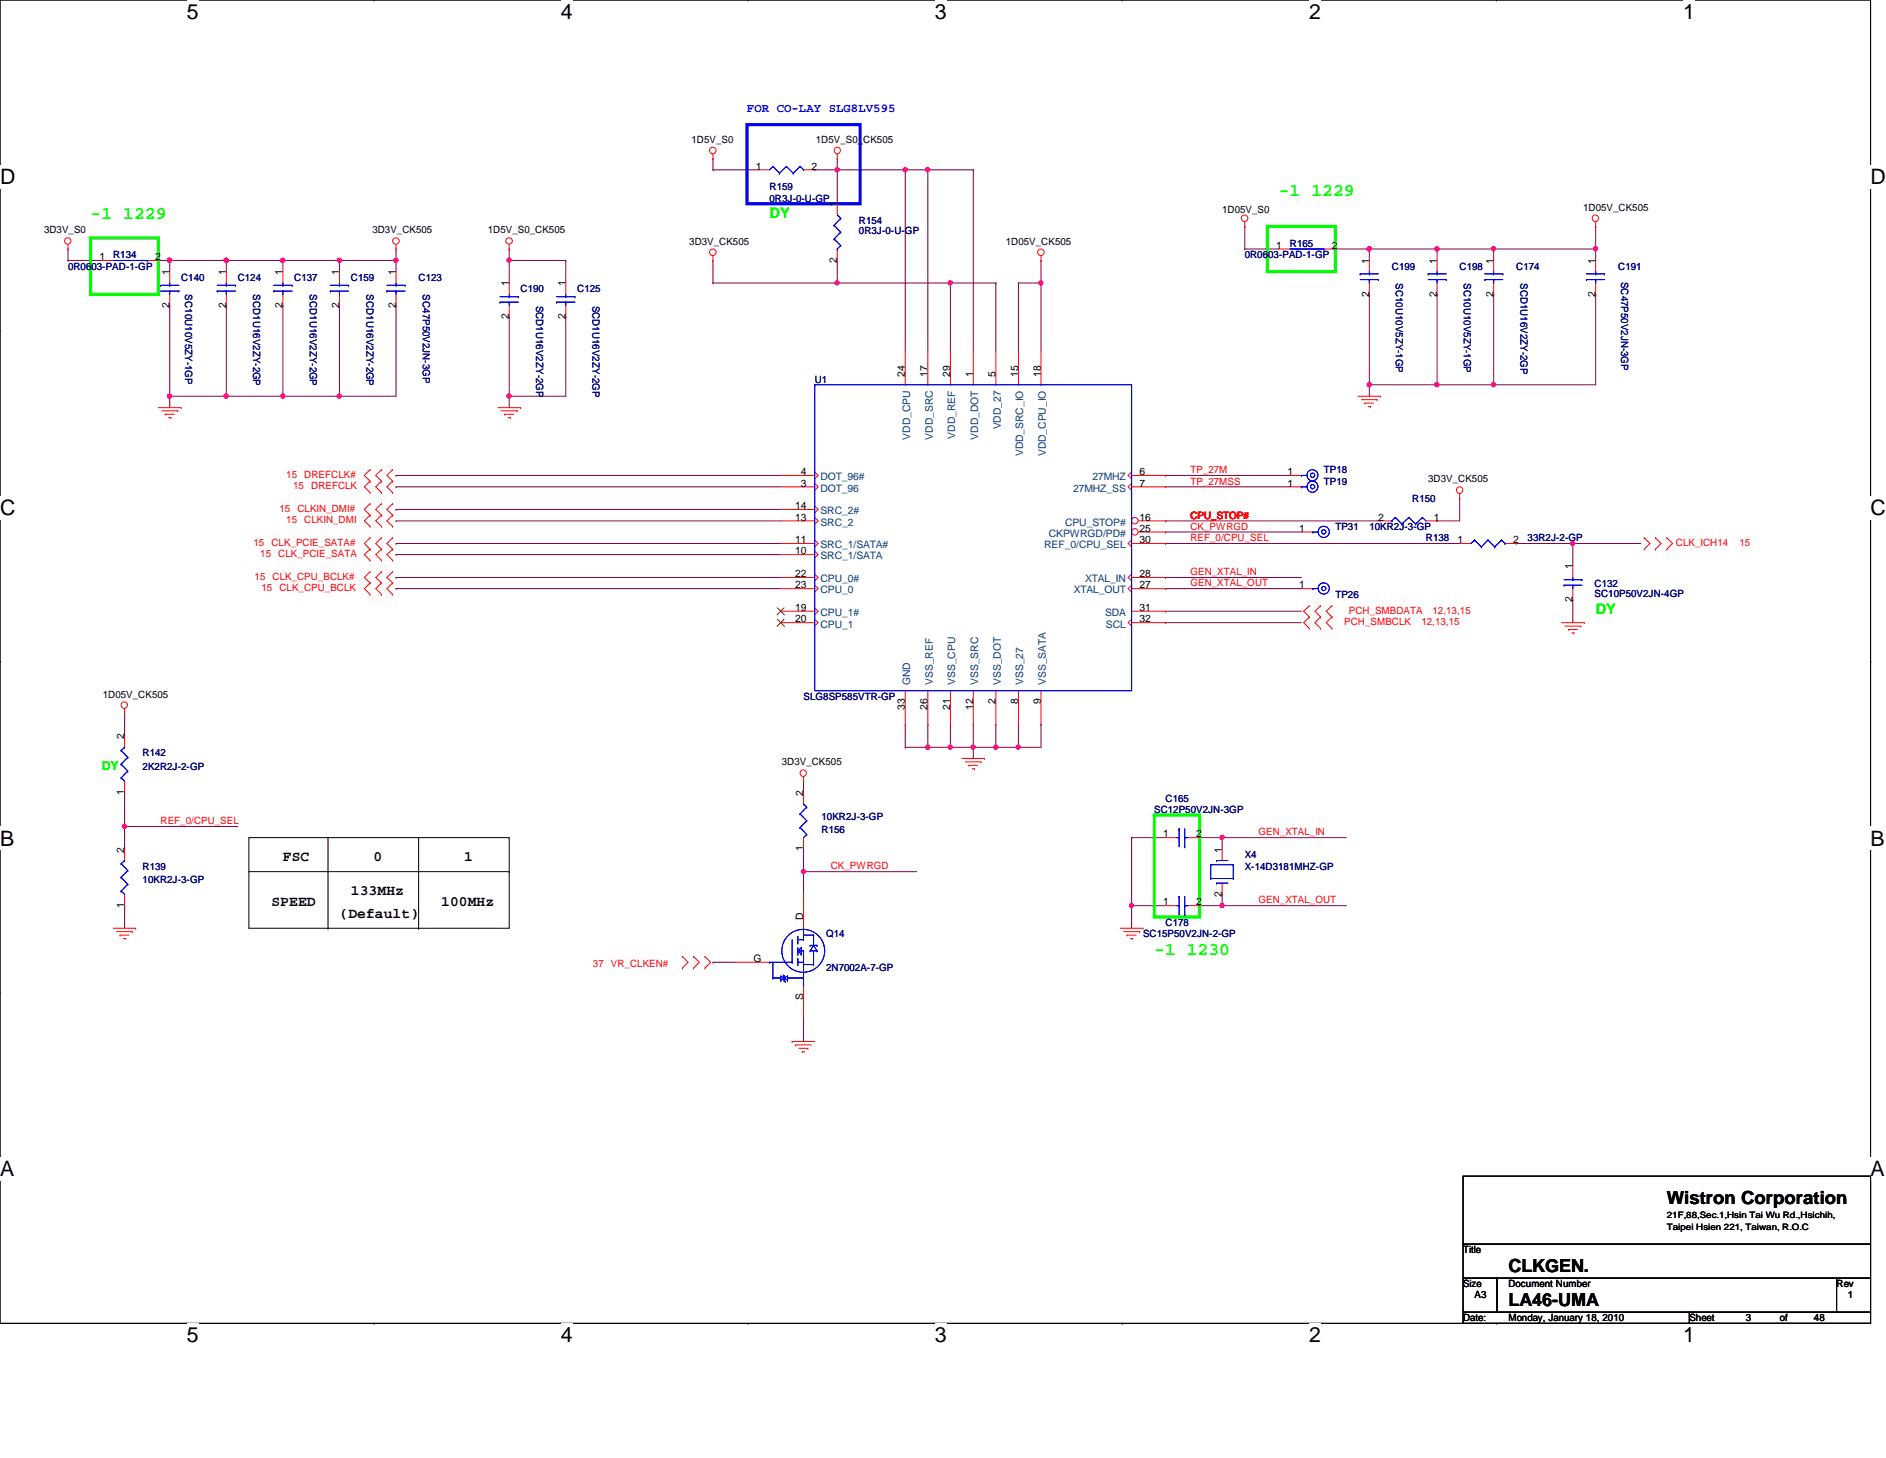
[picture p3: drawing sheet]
<svg xmlns="http://www.w3.org/2000/svg" width="279mm" height="216mm" viewBox="0 0 279 216" stroke-linecap="round" stroke-linejoin="round" font-family="sans-serif">
<path d="M0 0h277.1v196h-277.1z" fill="none" stroke="#000" stroke-width=".15"/>
<g fill="#fff">
<path d="M27.7 0h1.7v3.5h-1.7z"/>
<path d="M27.7 196h1.7v3.4h-1.7z"/>
</g>
<path d="M55.4 0h.1M55.4 196h.1" fill="none" stroke="#000" stroke-width=".15"/>
<g fill="#fff">
<path d="M83.1 0h1.7v3.5h-1.7z"/>
<path d="M83.1 196h1.7v3.4h-1.7z"/>
</g>
<path d="M110.8 0h.1M110.8 196h.1" fill="none" stroke="#000" stroke-width=".15"/>
<g fill="#fff">
<path d="M138.5 0h1.8v3.5h-1.8z"/>
<path d="M138.5 196h1.8v3.4h-1.8z"/>
</g>
<path d="M166.2 0h.1M166.2 196h.1" fill="none" stroke="#000" stroke-width=".15"/>
<g fill="#fff">
<path d="M193.9 0h1.8v3.5h-1.8z"/>
<path d="M193.9 196h1.8v3.4h-1.8z"/>
</g>
<path d="M221.7 0h.1M221.7 196h.1" fill="none" stroke="#000" stroke-width=".15"/>
<g fill="#fff">
<path d="M249.3 0h1.8v3.5h-1.8z"/>
<path d="M249.3 196h1.8v3.4h-1.8z"/>
<path d="M0 24.5h2.2v3.4h-2.2z"/>
<path d="M277.1 24.5h2.3v3.4h-2.3z"/>
<path d="M0 73.4h2.2v3.5h-2.2z"/>
<path d="M277.1 73.4h2.3v3.5h-2.3z"/>
</g>
<path d="M0 49h.1M277.1 49h.1" fill="none" stroke="#000" stroke-width=".15"/>
<g fill="#fff">
<path d="M0 122.4h2.1v3.5h-2.1z"/>
<path d="M277.1 122.4h2.1v3.5h-2.1z"/>
</g>
<path d="M0 98h.1M277.1 98h.1" fill="none" stroke="#000" stroke-width=".15"/>
<g fill="#fff">
<path d="M0 171.4h2.1v3.5h-2.1z"/>
<path d="M277.1 171.4h2.1v3.5h-2.1z"/>
</g>
<path d="M0 146.9h.1M277.1 146.9h.1" fill="none" stroke="#000" stroke-width=".15"/>
<path d="M58.7 38.6h.1M58.7 38.6v1.6M50.3 58.7h.1M58.7 45.3h.1M58.7 45.3v13.4h-8.4" fill="none" stroke="#800040" stroke-width=".15"/>
<circle cx="50.3" cy="58.6" r=".32" fill="#f0f"/>
<circle cx="50.3" cy="58.6" r=".32" fill="none" stroke="#f0f" stroke-width=".15"/>
<path d="M10.1 36.9h.1M10.1 36.9v1.7M33.5 38.6h.1M33.5 38.6v1.6M58.7 36.9h.1M58.7 36.9v1.7" fill="none" stroke="#800040" stroke-width=".15"/>
<circle cx="33.5" cy="38.5" r=".32" fill="#f0f"/>
<circle cx="33.5" cy="38.5" r=".32" fill="none" stroke="#f0f" stroke-width=".15"/>
<path d="M50.3 38.6h.1M50.3 38.6h8.4" fill="none" stroke="#800040" stroke-width=".15"/>
<circle cx="58.6" cy="38.5" r=".32" fill="#f0f"/>
<circle cx="58.6" cy="38.5" r=".32" fill="none" stroke="#f0f" stroke-width=".15"/>
<circle cx="50.3" cy="38.5" r=".32" fill="#f0f"/>
<circle cx="50.3" cy="38.5" r=".32" fill="none" stroke="#f0f" stroke-width=".15"/>
<path d="M25.1 38.6h.1M25.1 38.6v1.6M25.1 38.6h8.4M25.1 58.7h.1M25.1 58.7v1.7" fill="none" stroke="#800040" stroke-width=".15"/>
<circle cx="25.1" cy="38.5" r=".32" fill="#f0f"/>
<circle cx="25.1" cy="38.5" r=".32" fill="none" stroke="#f0f" stroke-width=".15"/>
<path d="M25.1 58.7h.1M25.1 58.7h8.4" fill="none" stroke="#800040" stroke-width=".15"/>
<circle cx="33.5" cy="58.6" r=".32" fill="#f0f"/>
<circle cx="33.5" cy="58.6" r=".32" fill="none" stroke="#f0f" stroke-width=".15"/>
<path d="M25.1 45.3h.1M25.1 45.3v13.4M33.5 45.3h.1M33.5 45.3v13.4" fill="none" stroke="#800040" stroke-width=".15"/>
<circle cx="25.1" cy="58.6" r=".32" fill="#f0f"/>
<circle cx="25.1" cy="58.6" r=".32" fill="none" stroke="#f0f" stroke-width=".15"/>
<path d="M10.1 38.6h.1M10.1 38.6h5M23.5 38.6h.1M23.5 38.6h1.6" fill="none" stroke="#800040" stroke-width=".15"/>
<circle cx="25.1" cy="38.5" r=".32" fill="#f0f"/>
<circle cx="25.1" cy="38.5" r=".32" fill="none" stroke="#f0f" stroke-width=".15"/>
<path d="M154.2 41.9h.1M154.2 41.9v10.1" fill="none" stroke="#800040" stroke-width=".15"/>
<circle cx="154.2" cy="41.9" r=".32" fill="#f0f"/>
<circle cx="154.2" cy="41.9" r=".32" fill="none" stroke="#f0f" stroke-width=".15"/>
<path d="M140.8 41.9h.1M140.8 41.9h6.7M140.8 41.9v10.1M150.9 41.9h.1M150.9 41.9h3.3M150.9 41.9v10.1" fill="none" stroke="#800040" stroke-width=".15"/>
<circle cx="140.8" cy="41.9" r=".32" fill="#f0f"/>
<circle cx="140.8" cy="41.9" r=".32" fill="none" stroke="#f0f" stroke-width=".15"/>
<path d="M147.5 41.9h.1M147.5 41.9v10.1M172.7 80.5h.1M172.7 80.5h43.5M233 88.9h.1M233 88.9v3.3M181.1 124h.1M181.1 124h18.4" fill="none" stroke="#800040" stroke-width=".15"/>
<circle cx="181" cy="124" r=".32" fill="#f0f"/>
<circle cx="181" cy="124" r=".32" fill="none" stroke="#f0f" stroke-width=".15"/>
<path d="M181.1 124h.1M181.1 134.1h.1M181.1 132.4h.1M181.1 124v1.7M181.1 132.4v1.7M181.1 134.1h18.4" fill="none" stroke="#800040" stroke-width=".15"/>
<circle cx="181" cy="134.1" r=".32" fill="#f0f"/>
<circle cx="181" cy="134.1" r=".32" fill="none" stroke="#f0f" stroke-width=".15"/>
<path d="M167.6 134.1h.1M167.6 134.1h5.1M167.6 134.1v3.4" fill="none" stroke="#800040" stroke-width=".15"/>
<circle cx="167.6" cy="134.1" r=".32" fill="#f0f"/>
<circle cx="167.6" cy="134.1" r=".32" fill="none" stroke="#f0f" stroke-width=".15"/>
<g fill="none" stroke="#800040" stroke-width=".15">
<path d="M184.4 36.9h.1M184.4 33.5h.1M184.4 36.9h5M184.4 33.5v3.4M197.8 36.9h.1M197.8 36.9h15.1M202.9 36.9h.1M212.9 36.9h.1M212.9 36.9v1.7M172.7 85.5h.1M172.7 85.5h20.1M167.6 124h.1"/>
<path d="M167.6 124h5.1M167.6 124v10.1M177.7 124h.1M177.7 134.1h.1M177.7 124h3.4M177.7 134.1h3.4"/>
</g>
<circle cx="202.8" cy="36.8" r=".32" fill="#f0f"/>
<circle cx="202.8" cy="36.8" r=".32" fill="none" stroke="#f0f" stroke-width=".15"/>
<path d="M212.9 57h.1M212.9 57h8.4" fill="none" stroke="#800040" stroke-width=".15"/>
<circle cx="221.3" cy="57" r=".32" fill="#f0f"/>
<circle cx="221.3" cy="57" r=".32" fill="none" stroke="#f0f" stroke-width=".15"/>
<circle cx="212.9" cy="57" r=".32" fill="#f0f"/>
<circle cx="212.9" cy="57" r=".32" fill="none" stroke="#f0f" stroke-width=".15"/>
<path d="M212.9 43.6h.1M212.9 43.6v13.4M221.3 43.6h.1M221.3 57h.1M221.3 43.6v13.4M221.3 57h15.1" fill="none" stroke="#800040" stroke-width=".15"/>
<circle cx="221.3" cy="57" r=".32" fill="#f0f"/>
<circle cx="221.3" cy="57" r=".32" fill="none" stroke="#f0f" stroke-width=".15"/>
<path d="M202.9 36.9h.1M202.9 36.9v1.7" fill="none" stroke="#800040" stroke-width=".15"/>
<circle cx="202.8" cy="36.8" r=".32" fill="#f0f"/>
<circle cx="202.8" cy="36.8" r=".32" fill="none" stroke="#f0f" stroke-width=".15"/>
<path d="M221.3 36.9h.1M221.3 36.9h15.1" fill="none" stroke="#800040" stroke-width=".15"/>
<circle cx="236.4" cy="36.8" r=".32" fill="#f0f"/>
<circle cx="236.4" cy="36.8" r=".32" fill="none" stroke="#f0f" stroke-width=".15"/>
<circle cx="221.3" cy="36.8" r=".32" fill="#f0f"/>
<circle cx="221.3" cy="36.8" r=".32" fill="none" stroke="#f0f" stroke-width=".15"/>
<path d="M221.3 36.9h.1M221.3 36.9v1.7M202.9 43.6h.1M202.9 43.6v13.4" fill="none" stroke="#800040" stroke-width=".15"/>
<circle cx="202.8" cy="57" r=".32" fill="#f0f"/>
<circle cx="202.8" cy="57" r=".32" fill="none" stroke="#f0f" stroke-width=".15"/>
<path d="M212.9 36.9h.1M212.9 36.9h8.4M236.4 36.9h.1M236.4 36.9v1.7M202.9 57h.1M202.9 57h10M202.9 57v1.7M236.4 43.6h.1M236.4 43.6v13.4" fill="none" stroke="#800040" stroke-width=".15"/>
<circle cx="212.9" cy="36.8" r=".32" fill="#f0f"/>
<circle cx="212.9" cy="36.8" r=".32" fill="none" stroke="#f0f" stroke-width=".15"/>
<path d="M41.9 38.6h.1M41.9 38.6h8.4M50.3 38.6h.1M50.3 38.6v1.6" fill="none" stroke="#800040" stroke-width=".15"/>
<circle cx="41.9" cy="38.5" r=".32" fill="#f0f"/>
<circle cx="41.9" cy="38.5" r=".32" fill="none" stroke="#f0f" stroke-width=".15"/>
<path d="M172.7 87.2h.1M172.7 87.2h20.1M18.5 122.4h.1M18.5 134.1h.1M18.5 122.4v3.3M18.5 134.1v3.4M18.5 122.4h16.7" fill="none" stroke="#800040" stroke-width=".15"/>
<circle cx="18.4" cy="122.4" r=".32" fill="#f0f"/>
<circle cx="18.4" cy="122.4" r=".32" fill="none" stroke="#f0f" stroke-width=".15"/>
<path d="M172.7 78.8h.1M172.7 78.8h20.1M150.9 110.7h.1M150.9 110.7h3.3" fill="none" stroke="#800040" stroke-width=".15"/>
<circle cx="150.9" cy="110.6" r=".32" fill="#f0f"/>
<circle cx="150.9" cy="110.6" r=".32" fill="none" stroke="#f0f" stroke-width=".15"/>
<path d="M134.1 107.3h.1M134.1 107.3v3.4M144.2 110.7h.1M144.2 110.7h3.3M154.2 107.3h.1M154.2 107.3v3.4" fill="none" stroke="#800040" stroke-width=".15"/>
<circle cx="147.5" cy="110.6" r=".32" fill="#f0f"/>
<circle cx="147.5" cy="110.6" r=".32" fill="none" stroke="#f0f" stroke-width=".15"/>
<circle cx="144.2" cy="110.6" r=".32" fill="#f0f"/>
<circle cx="144.2" cy="110.6" r=".32" fill="none" stroke="#f0f" stroke-width=".15"/>
<path d="M134.1 110.7h.1M137.5 107.3h.1M137.5 110.7h.1M137.5 107.3v3.4M140.8 107.3h.1M140.8 107.3v3.4h-6.7M147.5 107.3h.1M147.5 110.7h.1M147.5 110.7h3.4M147.5 107.3v3.4" fill="none" stroke="#800040" stroke-width=".15"/>
<circle cx="140.8" cy="110.6" r=".32" fill="#f0f"/>
<circle cx="140.8" cy="110.6" r=".32" fill="none" stroke="#f0f" stroke-width=".15"/>
<circle cx="137.4" cy="110.6" r=".32" fill="#f0f"/>
<circle cx="137.4" cy="110.6" r=".32" fill="none" stroke="#f0f" stroke-width=".15"/>
<path d="M41.9 58.7h.1M50.3 45.3h.1M50.3 45.3v13.4h-8.4M172.7 77.1h.1M172.7 77.1h31.8M140.8 110.7h.1M140.8 110.7h3.4M144.2 110.7h.1M144.2 107.3h.1M144.2 107.3v5M150.9 107.3h.1M150.9 107.3v3.4" fill="none" stroke="#800040" stroke-width=".15"/>
<circle cx="41.9" cy="58.6" r=".32" fill="#f0f"/>
<circle cx="41.9" cy="58.6" r=".32" fill="none" stroke="#f0f" stroke-width=".15"/>
<path d="M172.7 90.5h.1M172.7 90.5h20.1M233 80.5h.1M233 80.5v3.3" fill="none" stroke="#800040" stroke-width=".15"/>
<circle cx="233" cy="80.4" r=".32" fill="#f0f"/>
<circle cx="233" cy="80.4" r=".32" fill="none" stroke="#f0f" stroke-width=".15"/>
<g fill="none" stroke="#800040" stroke-width=".15">
<path d="M33.5 38.6h.1M33.5 38.6h8.4M41.9 38.6h.1M41.9 38.6v1.6M236.4 33.5h.1M236.4 33.5v3.4M212.9 77.1h.1M216.2 73.7h.1M216.2 73.7v3.4h-3.3M172.7 92.2h.1M172.7 92.2h20.1M224.6 80.5h.1"/>
<path d="M224.6 80.5h18.5M233 80.5h.1"/>
</g>
<circle cx="33.5" cy="38.5" r=".32" fill="#f0f"/>
<circle cx="33.5" cy="38.5" r=".32" fill="none" stroke="#f0f" stroke-width=".15"/>
<path d="M33.5 58.7h.1M41.9 45.3h.1M41.9 45.3v13.4h-8.4" fill="none" stroke="#800040" stroke-width=".15"/>
<circle cx="33.5" cy="58.6" r=".32" fill="#f0f"/>
<circle cx="33.5" cy="58.6" r=".32" fill="none" stroke="#f0f" stroke-width=".15"/>
<g fill="none" stroke="#800040" stroke-width=".15">
<path d="M58.7 75.4h.1M58.7 77.1h.1M58.7 72.1h.1M58.7 70.4h.1M58.7 75.4h57M58.7 77.1h57M58.7 72.1h57M58.7 70.4h57M172.7 72.1h.1M172.7 70.4h.1M172.7 72.1h18.4M172.7 70.4h18.4"/>
<path d="M58.7 82.1h.1M58.7 80.5h.1M58.7 87.2h.1M58.7 85.5h.1M58.7 82.1h57M58.7 80.5h57M58.7 87.2h57M58.7 85.5h57M18.5 105.6h.1M18.5 117.3h.1M18.5 105.6v3.4M18.5 117.3v5.1"/>
<path d="M119 115.7h.1M119 115.7v1.6M119 129.1h.1M119 129.1v3.3"/>
</g>
<circle cx="119" cy="129" r=".32" fill="#f0f"/>
<circle cx="119" cy="129" r=".32" fill="none" stroke="#f0f" stroke-width=".15"/>
<path d="M137.5 25.1h.1M137.5 25.1v26.9M144.2 25.1h.1M144.2 25.1v26.9M119 125.7h.1M119 129.1h.1M119 125.7v3.4M119 129.1h16.8M119 150.9h.1M119 150.9v3.3" fill="none" stroke="#800040" stroke-width=".15"/>
<circle cx="137.4" cy="25.1" r=".32" fill="#f0f"/>
<circle cx="137.4" cy="25.1" r=".32" fill="none" stroke="#f0f" stroke-width=".15"/>
<path d="M105.6 38.6h.1M105.6 38.6v3.3M124 41.9h.1M124 41.9h16.8" fill="none" stroke="#800040" stroke-width=".15"/>
<circle cx="124" cy="41.9" r=".32" fill="#f0f"/>
<circle cx="124" cy="41.9" r=".32" fill="none" stroke="#f0f" stroke-width=".15"/>
<path d="M105.6 23.5h.1M105.6 25.1h.1M105.6 23.5v1.6M105.6 25.1h6.7M124 38.6h.1M124 25.1h.1M124 38.6v3.3h-18.4M124 25.1h10.1M105.6 41.9h.1" fill="none" stroke="#800040" stroke-width=".15"/>
<circle cx="124" cy="25.1" r=".32" fill="#f0f"/>
<circle cx="124" cy="25.1" r=".32" fill="none" stroke="#f0f" stroke-width=".15"/>
<path d="M75.4 38.6h.1M75.4 38.6h8.4M124 25.1h.1M124 25.1v5.1M134.1 25.1h.1M134.1 25.1h10.1M137.5 25.1h.1" fill="none" stroke="#800040" stroke-width=".15"/>
<circle cx="75.4" cy="38.5" r=".32" fill="#f0f"/>
<circle cx="75.4" cy="38.5" r=".32" fill="none" stroke="#f0f" stroke-width=".15"/>
<path d="M83.8 38.6h.1M83.8 38.6v3.3M75.4 58.7h.1M75.4 58.7v1.7" fill="none" stroke="#800040" stroke-width=".15"/>
<circle cx="75.4" cy="58.6" r=".32" fill="#f0f"/>
<circle cx="75.4" cy="58.6" r=".32" fill="none" stroke="#f0f" stroke-width=".15"/>
<path d="M134.1 25.1h.1M134.1 25.1v26.9M75.4 58.7h.1M83.8 46.9h.1M83.8 46.9v11.8h-8.4" fill="none" stroke="#800040" stroke-width=".15"/>
<circle cx="134.1" cy="25.1" r=".32" fill="#f0f"/>
<circle cx="134.1" cy="25.1" r=".32" fill="none" stroke="#f0f" stroke-width=".15"/>
<path d="M75.4 36.9h.1M75.4 36.9v5M120.7 25.1h.1M124 23.5h.1M124 23.5v1.6h-3.3M154.2 38.6h.1M154.2 38.6v3.3M75.4 46.9h.1M75.4 41.9h.1M75.4 46.9v11.8M105.6 142.5h.1M105.6 142.5h3.4" fill="none" stroke="#800040" stroke-width=".15"/>
<g fill="none" stroke="#f00" stroke-width=".15">
<path d="M10.1 36.9h.1M10.1 36.2v.7M58.7 36.9h.1M58.7 36.2v.7M75.4 36.9h.1M75.4 36.2v.7M105.6 23.5h.1M105.6 38.6h.1M105.6 22.8v.7M105.6 37.9v.7M112.3 25.1h1.7M119 25.1h1.7"/>
<path d="M124 23.5h.1M124 22.8v.7M124 30.2v1.6M124 36.9v1.7M154.2 38.6h.1M154.2 37.9v.7M184.4 33.5h.1M184.4 32.9v.6M212.9 38.6v1.6M221.3 38.6v1.6M236.4 33.5h.1M236.4 32.9v.6"/>
<path d="M25.1 40.2v1.7M25.1 43.6v1.7M41.9 40.2v1.7M41.9 43.6v1.7M58.7 40.2v1.7M58.7 43.6v1.7M83.8 41.9v1.7M83.8 45.3v1.6M144.2 52v5M147.5 52v5M150.9 52v5M201.2 58.7h3.3"/>
<path d="M201.7 59.2h2.3M202.2 59.7h.1M202.2 59.7h1.3M204 59.2h.1M204.5 58.7h.1M212.9 41.9v1.7M221.3 41.9v1.7M23.5 60.4h3.3M24 60.8h2.3M24.5 61.3h.1M24.5 61.3h1.3M25 61.8h.3"/>
<path d="M25.3 61.8h.1M26.3 60.8h.1M26.8 60.4h.1M54.8 74.6h.1M54.8 76.3h.1M54.8 77.9h.1M54.8 79.6h.1M54.8 69.6h.1M54.8 71.2h.1M54.8 72.9h.1M54.8 76.3l-.8 .8 .8 .8M54.8 71.2l-.8 .9 .8 .8"/>
<path d="M54.8 74.6l-.8 .8 .8 .9M54.8 79.6l-.8 .9 .8 .8M54.8 69.6l-.8 .8 .8 .8M56.5 76.3h.1M56.5 74.6h.1M56.5 77.9h.1M56.5 79.6h.1M56.5 71.2h.1M56.5 69.6h.1M56.5 72.9h.1M56.5 74.6l-.8 .8 .8 .9M56.5 76.3l-.8 .8 .8 .8"/>
<path d="M56.5 79.6l-.8 .9 .8 .8M56.5 69.6l-.8 .8 .8 .8M56.5 71.2l-.8 .9 .8 .8M58.2 74.6h.1M58.2 76.3h.1M58.2 77.9h.1M58.2 79.6h.1M58.2 69.6h.1M58.2 71.2h.1M58.2 72.9h.1M58.2 74.6l-.9 .8 .9 .9M58.2 71.2l-.9 .9 .9 .8"/>
<path d="M58.2 76.3l-.9 .8 .9 .8M58.2 79.6l-.9 .9 .9 .8M58.2 69.6l-.9 .8 .9 .8M73.7 60.4h3.4M74.3 60.8h2.3M74.8 61.3h.1M74.8 61.3h1.3M75.3 61.8h.3M75.6 61.8h.1M76.6 60.8h.1M77.1 60.4h.1M115.7 70.4h5"/>
<path d="M115.7 77.1h5M115.7 72.1h5M115.7 75.4h5M120.7 71.6l.5 .5-.5 .5M120.7 69.9l.5 .5-.5 .5M120.7 80l.5 .5-.5 .5M120.7 76.6l.5 .5-.5 .5M120.7 74.9l.5 .5-.5 .5M167.6 70.4h5.1M167.6 72.1h5.1M167.6 69.9l-.5 .5 .5 .5M167.6 71.6l-.5 .5 .5 .5"/>
<path d="M191.1 70.4h1.7M192.8 78.8h1.7M202.7 60.2h.3M203 60.2h.1M204.5 77.1h1.7M211.2 77.1h1.7M216.2 73.7h.1M216.2 73.1v.6M243.6 79.6h.1M243.6 79.6l.8 .9-.8 .8M245.2 79.6h.1M245.2 79.6l.9 .9-.9 .8"/>
<path d="M246.9 79.6h.1M246.9 79.6l.9 .9-.9 .8M54.8 84.7h.1M54.8 86.3h.1M54.8 88h.1M54.8 83h.1M54.8 81.3h.1M54.8 86.3l-.8 .9 .8 .8M54.8 84.7l-.8 .8 .8 .8M54.8 81.3l-.8 .8 .8 .9M56.5 86.3h.1M56.5 84.7h.1"/>
<path d="M56.5 88h.1M56.5 81.3h.1M56.5 83h.1M56.5 84.7l-.8 .8 .8 .8M56.5 86.3l-.8 .9 .8 .8M56.5 81.3l-.8 .8 .8 .9M58.2 84.7h.1M58.2 86.3h.1M58.2 88h.1M58.2 83h.1M58.2 81.3h.1M58.2 84.7l-.9 .8 .9 .8"/>
<path d="M58.2 86.3l-.9 .9 .9 .8M58.2 81.3l-.9 .8 .9 .9M115.7 80.5h5M115.7 82.1h5M120.7 81.6l.5 .5-.5 .5M192.8 87.2h1.7M194 91.4h.1M194 93h.1M194 89.7h.1M194 91.4l-.9 .8 .9 .8M194 89.7l-.9 .8 .9 .9M195.6 93h.1"/>
<path d="M195.6 91.4h.1M195.6 89.7h.1M195.6 91.4l-.8 .8 .8 .8M195.6 89.7l-.8 .8 .8 .9M197.3 91.4h.1M197.3 93h.1M197.3 89.7h.1M197.3 91.4l-.8 .8 .8 .8M197.3 89.7l-.8 .8 .8 .9M216.2 80.5h1.7M223 80.5h1.6M231.4 92.2h3.3"/>
<path d="M231.9 92.7h2.3M232.4 93.2h.1M232.4 93.2h1.3M232.8 93.7h.4M233 83.8v1.7M233 87.2v1.7M233.2 93.7h.1M234.2 92.7h.1M234.7 92.2h.1M243.6 81.3h.1M245.2 81.3h.1M246.9 81.3h.1"/>
<path d="M18.5 105.6h.1M18.5 104.9v.7M18.5 109v1.7M18.5 115.7v1.6M119 115.7h.1M119 115v.7M119 117.3v1.7M142.5 112.3h3.3M143 112.8h2.3M143.5 113.3h.1M143.5 113.3h1.3M144 113.8h.4"/>
<path d="M144.2 102.3v5M144.4 113.8h.1M145.3 112.8h.1M145.8 112.3h.1M147.5 102.3v5M150.9 102.3v5M154.2 102.3v5M16.8 137.5h3.3M17.3 138h2.3M17.8 138.5h.1M17.8 138.5h1.3M18.3 139h.3"/>
<path d="M18.5 125.7v1.7M18.5 132.4v1.7M18.6 139h.1M19.6 138h.1M20.1 137.5h.1M119 124v1.7M165.9 137.5h3.4M166.5 138h2.3M167 138.5h.1M167 138.5h1.3M167.5 139h.3M167.8 139h.1"/>
<path d="M168.8 138h.1M169.3 137.5h.1M172.7 134.1h1.6M172.7 124h1.6M176 134.1h1.7M176 124h1.7M181.1 125.7v1.7M181.1 130.8v1.6M101.1 143.3h.1M101.1 141.6h.1M101.1 141.6l.8 .9-.8 .8M102.7 141.6h.1"/>
<path d="M102.7 143.3h.1M102.7 141.6l.9 .9-.9 .8M104.4 143.3h.1M104.4 141.6h.1M104.4 141.6l.9 .9-.9 .8M117.3 154.2h.1M117.3 154.2h3.4M117.9 154.7h.1M117.9 154.7h2.3M118.4 155.2h1.3M118.9 155.7h.1M118.9 155.7h.3"/>
<path d="M119.7 155.2h.1"/>
<circle cx="10" cy="35.7" r=".47"/>
<circle cx="58.7" cy="35.7" r=".48"/>
<circle cx="75.4" cy="35.7" r=".48"/>
<circle cx="105.6" cy="22.3" r=".49"/>
<circle cx="105.6" cy="37.4" r=".49"/>
<circle cx="124" cy="22.3" r=".48"/>
<circle cx="154.2" cy="37.4" r=".49"/>
<circle cx="184.4" cy="32.3" r=".49"/>
<circle cx="236.3" cy="32.3" r=".48"/>
<circle cx="216.2" cy="72.6" r=".48"/>
<circle cx="18.4" cy="104.4" r=".48"/>
<circle cx="119" cy="114.5" r=".48"/>
</g>
<g fill="none" stroke="#000" stroke-width=".15">
<path d="M36.9 124h38.5v13.5h-38.5zM36.9 129.1h38.5M48.6 137.5h.1M48.6 124v13.5M62 137.5h.1M62 124v13.5M75.4 129.1h.1M216.7 174.2h60.4v10h-60.4zM216.7 184.2h60.4v5.1h-60.4zM216.7 189.3h5.1v5h-5.1zM216.7 194.3h33.6v1.7h-33.6zM221.8 189.3h50.3v5h-50.3z"/>
<path d="M250.3 194.3h26.8v1.7h-26.8zM272.1 189.3h5v5h-5z"/>
</g>
<path d="M110.7 18.5h16.7v11.7h-16.7z" fill="none" stroke="#00f" stroke-width=".47"/>
<path d="M13.4 35.2h10.1v8.4h-10.1zM187.7 33.5h10.1v6.7h-10.1zM171 120.7h6.7v15.1h-6.7z" fill="none" stroke="#0f0" stroke-width=".47"/>
<g fill="none" stroke="#00f" stroke-width=".15">
<path d="M114.5 24.6h.1M114.5 24.6l-.5 .5M114.5 24.6l1 1.1M115.5 25.7h.1M116.5 24.6h.1M116.5 24.6l-1 1.1M116.5 24.6l1 1.1M117.5 25.7h.1M118.5 24.6h.1M118.5 24.6l-1 1.1M118.5 24.6l.5 .5M119 25.1h.1"/>
<path d="M123.6 33.4h.1M123.6 35.4h.1M123.6 33.4l.9 1M123.6 35.4l.9 1M124 36.9h.1M124 31.8l.5 .5M124.5 32.3h.1M124.5 34.4h.1M124.5 36.4h.1M124.5 32.3l-.9 1.1M124.5 34.4l-.9 1M124.5 36.4l-.5 .5"/>
<path d="M23.8 42.2h.1M23.8 42.2h2.7M23.8 43.1h2.7M25.1 42.2h.1M25.1 43.1h.1M25.1 41.9v.3M25.1 43.1v.5M26.5 43.1h.1M40.6 43.1h.1M40.6 42.2h2.7M40.6 43.1h2.7M41.9 42.2h.1"/>
<path d="M41.9 43.1h.1M41.9 41.9v.3M41.9 43.1v.5M43.3 42.2h.1M57.3 43.1h.1M57.3 42.2h2.7M57.3 43.1h2.7M58.7 42.2h.1M58.7 43.1h.1M58.7 41.9v.3M58.7 43.1v.5M60 42.2h.1"/>
<path d="M82.5 44.7h.1M82.5 43.9h2.7M82.5 44.7h2.7M83.8 43.9h.1M83.8 44.7h.1M83.8 43.6v.3M83.8 44.7v.6M85.2 43.9h.1M211.6 40.6h.1M211.6 40.6h2.6M211.6 41.4h2.6M212.9 40.6h.1"/>
<path d="M212.9 41.4h.1M212.9 40.2v.4M212.9 41.4v.5M214.2 41.4h.1M220 41.4h.1M220 40.6h2.6M220 41.4h2.6M221.3 40.6h.1M221.3 41.4h.1M221.3 40.2v.4M221.3 41.4v.5M222.6 40.6h.1"/>
<path d="M192.8 70.4h.1M192.8 70.4h.8M194.5 78.8h.1M194.5 78.8h.8M206.2 77.1h.1M206.7 76.6h.1M206.7 76.6l1 1M206.7 76.6l-.5 .5M207.7 77.6h.1M208.7 76.6h.1M208.7 76.6l1 1M208.7 76.6l-1 1"/>
<path d="M209.7 77.6h.1M210.7 76.6h.1M210.7 76.6l.5 .5M210.7 76.6l-1 1M218.4 80h.1M218.4 80l-.5 .5M218.4 80l1.1 1M220.4 80h.1M220.4 80l-.9 1M220.4 80l1 1M222.5 80h.1M222.5 80l-1.1 1"/>
<path d="M222.5 80l.5 .5M194.5 87.2h.1M194.5 87.2h.8M219.5 81h.1M221.4 81h.1M223 80.5h.1M231.7 86.7h.1M231.7 85.9h2.7M231.7 86.7h2.7M233 85.9h.1M233 86.7h.1M233 85.5v.4"/>
<path d="M233 86.7v.5M234.4 85.9h.1M17.9 115.2h.1M17.9 113.2h.1M17.9 111.1h.1M17.9 115.2l.6 .5M17.9 113.2l1 1M17.9 111.1l1 1M18.5 110.7h.1M18.5 110.7l-.6 .4M18.9 114.2h.1M18.9 112.1h.1"/>
<path d="M18.9 114.2l-1 1M18.9 112.1l-1 1.1M119 119h.1M119 119l.5 .5M119.5 119.5h.1M119.5 119.5l-1 1M17.9 132h.1M17.9 129.9h.1M17.9 127.9h.1M17.9 132l.6 .4M17.9 129.9l1 1M17.9 127.9l1 1"/>
<path d="M18.5 127.4h.1M18.5 127.4l-.6 .5M18.9 130.9h.1M18.9 128.9h.1M18.9 130.9l-1 1.1M18.9 128.9l-1 1M118.5 122.6h.1M118.5 120.5h.1M118.5 122.6l1 1M118.5 120.5l1 1M119.5 123.6h.1M119.5 121.5h.1"/>
<path d="M119.5 123.6l-.5 .4M119.5 121.5l-1 1.1M174.3 134.1h.4M174.3 124h.4M174.7 134.1h.1M174.7 132.8h.1M174.7 124h.1M174.7 122.7h.1M174.7 122.7v2.7M174.7 132.8v2.7M175.5 134.1h.1M175.5 135.5h.1"/>
<path d="M175.5 124h.1M175.5 125.4h.1M175.5 134.1h.5M175.5 122.7v2.7M175.5 132.8v2.7M175.5 124h.5M179.4 128.1h.1M179.4 130.1h.1M179.4 128.1h3.3M179.4 130.1h3.3M179.4 128.1v2M180.2 127.4h.1"/>
<path d="M180.2 130.8h.1M180.2 127.4h1.7M180.2 130.8h1.7M182.7 130.1h.1M182.7 128.1h.1M182.7 128.1v2"/>
<circle cx="194.4" cy="70.4" r=".82"/>
<circle cx="194.5" cy="70.4" r=".32"/>
<circle cx="196.1" cy="78.8" r=".83"/>
<circle cx="196.1" cy="78.8" r=".32"/>
<circle cx="196.1" cy="87.1" r=".83"/>
<circle cx="196.1" cy="87.1" r=".32"/>
</g>
<circle cx="168.1" cy="77.1" r=".49" fill="#fff"/>
<g fill="none" stroke="#f00" stroke-width=".15">
<path d="M134.1 52v5M137.5 52v5M154.2 52v5M168.7 77.1h4M115.7 90.5h5M115.7 92.2h5M115.7 85.5h5M115.7 87.2h5M120.7 90l.5 .5-.5 .5M120.7 91.7l.5 .5-.5 .5M120.7 85l.5 .5-.5 .5M120.7 86.7l.5 .5-.5 .5"/>
<path d="M140.8 102.3v5"/>
<circle cx="168.1" cy="77.1" r=".49"/>
</g>
<path d="M115.1 90l1.1 1.1M115.1 91.7l1.1 1.1M116.2 90l-1.1 1.1M116.2 91.7l-1.1 1.1" fill="none" stroke="#804000" stroke-width=".15"/>
<circle cx="168.1" cy="78.8" r=".49" fill="#fff"/>
<g fill="none" stroke="#f00" stroke-width=".15">
<path d="M15.1 38.6h1.7M21.8 38.6h1.7M189.4 36.9h1.7M196.1 36.9h1.7M202.9 38.6v1.6M236.4 38.6v1.6M33.5 40.2v1.7M33.5 43.6v1.7M50.3 40.2v1.7M50.3 43.6v1.7M75.4 41.9v1.7M75.4 45.3v1.6"/>
<path d="M140.8 52v5M202.9 41.9v1.7M236.4 41.9v1.7M167.6 80l-.5 .5 .5 .5M168.7 78.8h4M191.1 72.1h1.7M167.6 86.7l-.5 .5 .5 .5M167.6 87.2h5.1M167.6 85l-.5 .5 .5 .5M167.6 85.5h5.1M167.6 80.5h5.1M167.6 90.5h5.1"/>
<path d="M167.6 91.7l-.5 .5 .5 .5M167.6 92.2h5.1M134.1 102.3v5M137.5 102.3v5M119 132.4v5.1M109 142.5h5M119 145.8v5.1"/>
<circle cx="168.1" cy="78.8" r=".49"/>
</g>
<g fill="none" stroke="#00f" stroke-width=".15">
<path d="M16.8 38.6h5M21.8 38.6h.1M191.1 36.9h5M196.1 36.9h.1M32.2 43.1h.1M32.2 42.2h2.7M32.2 43.1h2.7M33.5 42.2h.1M33.5 43.1h.1M33.5 41.9v.3M33.5 43.1v.5M34.9 42.2h.1"/>
<path d="M48.9 43.1h.1M48.9 42.2h2.7M48.9 43.1h2.7M50.3 42.2h.1M50.3 43.1h.1M50.3 41.9v.3M50.3 43.1v.5M51.6 42.2h.1M74.1 44.7h.1M74.1 43.9h2.7M74.1 44.7h2.7M75.4 43.9h.1"/>
<path d="M75.4 44.7h.1M75.4 43.6v.3M75.4 44.7v.6M76.8 43.9h.1M120.7 57h46.9v45.3h-46.9zM201.5 40.6h.1M201.5 40.6h2.7M201.5 41.4h2.7M202.9 40.6h.1M202.9 41.4h.1M202.9 40.2v.4M202.9 41.4v.5"/>
<path d="M204.2 41.4h.1M235 41.4h.1M235 40.6h2.7M235 41.4h2.7M236.4 40.6h.1M236.4 41.4h.1M236.4 40.2v.4M236.4 41.4v.5M237.7 40.6h.1M192.8 72.1h.1M192.8 72.1h.8M117.3 139.1v3.4"/>
<path d="M118.2 139.7h.1M118.2 138.6v1.1M118.2 139.1h.8M119 139.1h.1M119 137.5h.1M119 137.5v1.6M119 138.5h1.5M120 140h.1M120 140h1M120.5 138.5h.1M120.5 140h.1M120.5 138.5v1.5"/>
<path d="M120.5 140l.5 .8M120.5 140l-.5 .8M121 140h.1M114 142.5h.1M114 142.5h3.3M114.5 144.8h.1M114.5 142.5v2.3M114.5 144.8h1.2M115.7 144.8h.1M115.7 145.2h.1M115.7 145.2v-.7l1 .7M115.7 145.2l1-.7v.7"/>
<path d="M116 144.4l.2 .1M116.2 145.2h.1M116.2 144.5h.1M116.2 145.2l.1 .1M116.2 144.5v.7M116.3 145.3h.1M116.7 144.8h.1M116.7 145.2h.1M116.7 144.8h2.3M117.3 142.5h.1M118.2 142h.1M118.2 141.3h.1"/>
<path d="M118.2 140.8h.1M118.2 142.5h.8M118.2 140.3v1M118.2 142v1M118.2 140.8h.8M118.2 140.8l.5 .5M118.7 140.3h.1M118.7 141.3h.1M118.7 140.3l-.5 .5M118.7 140.3v1M119 142.5h.1M119 145.8h.1"/>
<path d="M119 140.8h.1M119 142.8h.1M119 140.8v5M119 142.8h1.5M120 140.8h.1M120 140.8h1M120.5 142.8h.1M120.5 140.8v2M121 140.8h.1"/>
<circle cx="194.4" cy="72.1" r=".82"/>
<circle cx="194.5" cy="72.1" r=".32"/>
<circle cx="119" cy="140.8" r="3.2"/>
</g>
<circle cx="50.3" cy="58.6" r=".32" fill="#f0f"/>
<circle cx="50.3" cy="58.6" r=".32" fill="none" stroke="#f0f" stroke-width=".15"/>
<circle cx="33.5" cy="38.5" r=".32" fill="#f0f"/>
<circle cx="33.5" cy="38.5" r=".32" fill="none" stroke="#f0f" stroke-width=".15"/>
<circle cx="58.6" cy="38.5" r=".32" fill="#f0f"/>
<circle cx="58.6" cy="38.5" r=".32" fill="none" stroke="#f0f" stroke-width=".15"/>
<circle cx="50.3" cy="38.5" r=".32" fill="#f0f"/>
<circle cx="50.3" cy="38.5" r=".32" fill="none" stroke="#f0f" stroke-width=".15"/>
<circle cx="25.1" cy="38.5" r=".32" fill="#f0f"/>
<circle cx="25.1" cy="38.5" r=".32" fill="none" stroke="#f0f" stroke-width=".15"/>
<circle cx="33.5" cy="58.6" r=".32" fill="#f0f"/>
<circle cx="33.5" cy="58.6" r=".32" fill="none" stroke="#f0f" stroke-width=".15"/>
<circle cx="25.1" cy="58.6" r=".32" fill="#f0f"/>
<circle cx="25.1" cy="58.6" r=".32" fill="none" stroke="#f0f" stroke-width=".15"/>
<circle cx="25.1" cy="38.5" r=".32" fill="#f0f"/>
<circle cx="25.1" cy="38.5" r=".32" fill="none" stroke="#f0f" stroke-width=".15"/>
<circle cx="154.2" cy="41.9" r=".32" fill="#f0f"/>
<circle cx="154.2" cy="41.9" r=".32" fill="none" stroke="#f0f" stroke-width=".15"/>
<circle cx="140.8" cy="41.9" r=".32" fill="#f0f"/>
<circle cx="140.8" cy="41.9" r=".32" fill="none" stroke="#f0f" stroke-width=".15"/>
<circle cx="181" cy="124" r=".32" fill="#f0f"/>
<circle cx="181" cy="124" r=".32" fill="none" stroke="#f0f" stroke-width=".15"/>
<circle cx="181" cy="134.1" r=".32" fill="#f0f"/>
<circle cx="181" cy="134.1" r=".32" fill="none" stroke="#f0f" stroke-width=".15"/>
<circle cx="167.6" cy="134.1" r=".32" fill="#f0f"/>
<circle cx="167.6" cy="134.1" r=".32" fill="none" stroke="#f0f" stroke-width=".15"/>
<circle cx="202.8" cy="36.8" r=".32" fill="#f0f"/>
<circle cx="202.8" cy="36.8" r=".32" fill="none" stroke="#f0f" stroke-width=".15"/>
<circle cx="221.3" cy="57" r=".32" fill="#f0f"/>
<circle cx="221.3" cy="57" r=".32" fill="none" stroke="#f0f" stroke-width=".15"/>
<circle cx="212.9" cy="57" r=".32" fill="#f0f"/>
<circle cx="212.9" cy="57" r=".32" fill="none" stroke="#f0f" stroke-width=".15"/>
<circle cx="221.3" cy="57" r=".32" fill="#f0f"/>
<circle cx="221.3" cy="57" r=".32" fill="none" stroke="#f0f" stroke-width=".15"/>
<circle cx="202.8" cy="36.8" r=".32" fill="#f0f"/>
<circle cx="202.8" cy="36.8" r=".32" fill="none" stroke="#f0f" stroke-width=".15"/>
<circle cx="236.4" cy="36.8" r=".32" fill="#f0f"/>
<circle cx="236.4" cy="36.8" r=".32" fill="none" stroke="#f0f" stroke-width=".15"/>
<circle cx="221.3" cy="36.8" r=".32" fill="#f0f"/>
<circle cx="221.3" cy="36.8" r=".32" fill="none" stroke="#f0f" stroke-width=".15"/>
<circle cx="202.8" cy="57" r=".32" fill="#f0f"/>
<circle cx="202.8" cy="57" r=".32" fill="none" stroke="#f0f" stroke-width=".15"/>
<circle cx="212.9" cy="36.8" r=".32" fill="#f0f"/>
<circle cx="212.9" cy="36.8" r=".32" fill="none" stroke="#f0f" stroke-width=".15"/>
<circle cx="41.9" cy="38.5" r=".32" fill="#f0f"/>
<circle cx="41.9" cy="38.5" r=".32" fill="none" stroke="#f0f" stroke-width=".15"/>
<circle cx="18.4" cy="122.4" r=".32" fill="#f0f"/>
<circle cx="18.4" cy="122.4" r=".32" fill="none" stroke="#f0f" stroke-width=".15"/>
<circle cx="150.9" cy="110.6" r=".32" fill="#f0f"/>
<circle cx="150.9" cy="110.6" r=".32" fill="none" stroke="#f0f" stroke-width=".15"/>
<circle cx="147.5" cy="110.6" r=".32" fill="#f0f"/>
<circle cx="147.5" cy="110.6" r=".32" fill="none" stroke="#f0f" stroke-width=".15"/>
<circle cx="144.2" cy="110.6" r=".32" fill="#f0f"/>
<circle cx="144.2" cy="110.6" r=".32" fill="none" stroke="#f0f" stroke-width=".15"/>
<circle cx="140.8" cy="110.6" r=".32" fill="#f0f"/>
<circle cx="140.8" cy="110.6" r=".32" fill="none" stroke="#f0f" stroke-width=".15"/>
<circle cx="137.4" cy="110.6" r=".32" fill="#f0f"/>
<circle cx="137.4" cy="110.6" r=".32" fill="none" stroke="#f0f" stroke-width=".15"/>
<circle cx="41.9" cy="58.6" r=".32" fill="#f0f"/>
<circle cx="41.9" cy="58.6" r=".32" fill="none" stroke="#f0f" stroke-width=".15"/>
<circle cx="233" cy="80.4" r=".32" fill="#f0f"/>
<circle cx="233" cy="80.4" r=".32" fill="none" stroke="#f0f" stroke-width=".15"/>
<circle cx="33.5" cy="38.5" r=".32" fill="#f0f"/>
<circle cx="33.5" cy="38.5" r=".32" fill="none" stroke="#f0f" stroke-width=".15"/>
<circle cx="33.5" cy="58.6" r=".32" fill="#f0f"/>
<circle cx="33.5" cy="58.6" r=".32" fill="none" stroke="#f0f" stroke-width=".15"/>
<circle cx="119" cy="129" r=".32" fill="#f0f"/>
<circle cx="119" cy="129" r=".32" fill="none" stroke="#f0f" stroke-width=".15"/>
<circle cx="137.4" cy="25.1" r=".32" fill="#f0f"/>
<circle cx="137.4" cy="25.1" r=".32" fill="none" stroke="#f0f" stroke-width=".15"/>
<circle cx="124" cy="41.9" r=".32" fill="#f0f"/>
<circle cx="124" cy="41.9" r=".32" fill="none" stroke="#f0f" stroke-width=".15"/>
<circle cx="124" cy="25.1" r=".32" fill="#f0f"/>
<circle cx="124" cy="25.1" r=".32" fill="none" stroke="#f0f" stroke-width=".15"/>
<circle cx="75.4" cy="38.5" r=".32" fill="#f0f"/>
<circle cx="75.4" cy="38.5" r=".32" fill="none" stroke="#f0f" stroke-width=".15"/>
<circle cx="75.4" cy="58.6" r=".32" fill="#f0f"/>
<circle cx="75.4" cy="58.6" r=".32" fill="none" stroke="#f0f" stroke-width=".15"/>
<circle cx="134.1" cy="25.1" r=".32" fill="#f0f"/>
<circle cx="134.1" cy="25.1" r=".32" fill="none" stroke="#f0f" stroke-width=".15"/>
<g font-size="3.1">
<text x="27.7" y="2.8">5</text>
<text x="83.1" y="2.8">4</text>
<text x="138.5" y="2.8">3</text>
<text x="193.9" y="2.8">2</text>
<text x="249.3" y="2.8">1</text>
<text x="0" y="27.3">D</text>
<text x="277.1" y="27.3">D</text>
<text x="0" y="76.2">C</text>
<text x="277.1" y="76.2">C</text>
<text x="0" y="125.2">B</text>
<text x="277.1" y="125.2">B</text>
<text x="0" y="174.2">A</text>
<text x="277.1" y="174.2">A</text>
<text x="27.7" y="198.8">5</text>
<text x="83.1" y="198.8">4</text>
<text x="138.5" y="198.8">3</text>
<text x="193.9" y="198.8">2</text>
<text x="249.3" y="198.8">1</text>
</g>
<g font-size="2.7" fill="#0f0">
<text x="189.4" y="29.1">-1 1229</text>
<text x="13.4" y="32.4">-1 1229</text>
<text x="171" y="141.4">-1 1230</text>
</g>
<g font-size="2.7">
<text x="246.9" y="178.3">Wistron Corporation</text>
<text x="223.5" y="188.4">CLKGEN.</text>
<text x="223.5" y="193.4">LA46-UMA</text>
</g>
<g font-size="2.2" fill="#0f0">
<text x="114" y="32.2">DY</text>
<text x="236.4" y="90.9">DY</text>
</g>
<g font-size="2.2">
<text x="41.9" y="127.5">FSC</text>
<text x="55.3" y="127.5">0</text>
<text x="68.7" y="127.5">1</text>
<text x="40.2" y="134.2">SPEED</text>
<text x="50.3" y="135.9">(Default)</text>
<text x="52" y="132.5">133MHz</text>
<text x="65.4" y="134.2">100MHz</text>
</g>
<text font-size="1.8" fill="#00f" x="110.7" y="16.6">FOR CO-LAY SLG8LV595</text>
<text font-size="1.8" fill="#0f0" x="15.1" y="114">DY</text>
<g font-size="1.5">
<text x="102.4" y="21.1">1D5V_S0</text>
<text x="120.9" y="21.1">1D5V_S0_CK505</text>
<text x="112" y="25.1">1</text>
<text x="120.2" y="25.1">2</text>
<text x="6.5" y="34.5">3D3V_S0</text>
<text x="55.2" y="34.5">3D3V_CK505</text>
<text x="72.3" y="34.5">1D5V_S0_CK505</text>
<text x="124" y="30.6" transform="rotate(-90 124 30.6)">1</text>
<text x="181.1" y="31.5">1D05V_S0</text>
<text x="234.5" y="31.2">1D05V_CK505</text>
<text x="14.7" y="38.5">1</text>
<text x="23" y="38.5">2</text>
<text x="25.1" y="40.7" transform="rotate(-90 25.1 40.7)">1</text>
<text x="33.5" y="40.7" transform="rotate(-90 33.5 40.7)">1</text>
<text x="41.9" y="40.7" transform="rotate(-90 41.9 40.7)">1</text>
<text x="50.2" y="40.7" transform="rotate(-90 50.2 40.7)">1</text>
<text x="58.6" y="40.7" transform="rotate(-90 58.6 40.7)">1</text>
<text x="102.1" y="36.2">3D3V_CK505</text>
<text x="124" y="38.9" transform="rotate(-90 124 38.9)">2</text>
<text x="149" y="36.2">1D05V_CK505</text>
<text x="189.1" y="36.8">1</text>
<text x="197.3" y="36.8">2</text>
<text x="202.8" y="39" transform="rotate(-90 202.8 39)">1</text>
<text x="212.9" y="39" transform="rotate(-90 212.9 39)">1</text>
<text x="221.2" y="39" transform="rotate(-90 221.2 39)">1</text>
<text x="236.3" y="39" transform="rotate(-90 236.3 39)">1</text>
<text x="25.1" y="45.6" transform="rotate(-90 25.1 45.6)">2</text>
<text x="33.5" y="45.6" transform="rotate(-90 33.5 45.6)">2</text>
<text x="41.9" y="45.6" transform="rotate(-90 41.9 45.6)">2</text>
<text x="50.2" y="45.6" transform="rotate(-90 50.2 45.6)">2</text>
<text x="58.6" y="45.6" transform="rotate(-90 58.6 45.6)">2</text>
<text x="75.4" y="47.3" transform="rotate(-90 75.4 47.3)">2</text>
<text x="75.4" y="42.4" transform="rotate(-90 75.4 42.4)">1</text>
<text x="83.8" y="47.3" transform="rotate(-90 83.8 47.3)">2</text>
<text x="83.8" y="42.4" transform="rotate(-90 83.8 42.4)">1</text>
<text x="202.8" y="43.9" transform="rotate(-90 202.8 43.9)">2</text>
<text x="212.9" y="43.9" transform="rotate(-90 212.9 43.9)">2</text>
<text x="221.2" y="43.9" transform="rotate(-90 221.2 43.9)">2</text>
<text x="236.3" y="43.9" transform="rotate(-90 236.3 43.9)">2</text>
<text x="134.1" y="55.8" transform="rotate(-90 134.1 55.8)">24</text>
<text x="137.4" y="55.8" transform="rotate(-90 137.4 55.8)">17</text>
<text x="140.8" y="55.8" transform="rotate(-90 140.8 55.8)">29</text>
<text x="144.1" y="55.8" transform="rotate(-90 144.1 55.8)">1</text>
<text x="147.5" y="55.8" transform="rotate(-90 147.5 55.8)">5</text>
<text x="150.8" y="55.8" transform="rotate(-90 150.8 55.8)">15</text>
<text x="154.2" y="55.8" transform="rotate(-90 154.2 55.8)">18</text>
<text x="118.7" y="70.4">4</text>
<text x="168.8" y="70.4">6</text>
<text x="190.8" y="70.4">1</text>
<text x="211.6" y="71.4">3D3V_CK505</text>
<text x="117.8" y="77.1">13</text>
<text x="117.8" y="75.4">14</text>
<text x="118.7" y="72.1">3</text>
<text x="168.8" y="72.1">7</text>
<text x="168.8" y="77.1">16</text>
<text x="190.8" y="72.1">1</text>
<text x="204.2" y="77.1">2</text>
<text x="212.4" y="77.1">1</text>
<text x="117.8" y="82.1">10</text>
<text x="117.8" y="80.4">11</text>
<text x="168.8" y="78.7">25</text>
<text x="168.8" y="80.4">30</text>
<text x="192.4" y="78.7">1</text>
<text x="215.9" y="80.4">1</text>
<text x="224.2" y="80.4">2</text>
<text x="117.8" y="85.5">22</text>
<text x="117.8" y="87.1">23</text>
<text x="168.8" y="87.1">27</text>
<text x="168.8" y="85.5">28</text>
<text x="192.4" y="87.1">1</text>
<text x="233" y="89.2" transform="rotate(-90 233 89.2)">2</text>
<text x="233" y="84.3" transform="rotate(-90 233 84.3)">1</text>
<text x="117.8" y="90.5">19</text>
<text x="117.8" y="92.2">20</text>
<text x="168.8" y="90.5">31</text>
<text x="168.8" y="92.2">32</text>
<text x="15.2" y="103.3">1D05V_CK505</text>
<text x="134.1" y="105.2" transform="rotate(-90 134.1 105.2)">33</text>
<text x="137.4" y="105.2" transform="rotate(-90 137.4 105.2)">26</text>
<text x="140.8" y="105.2" transform="rotate(-90 140.8 105.2)">21</text>
<text x="144.1" y="105.2" transform="rotate(-90 144.1 105.2)">12</text>
<text x="147.5" y="104.3" transform="rotate(-90 147.5 104.3)">2</text>
<text x="150.8" y="104.3" transform="rotate(-90 150.8 104.3)">8</text>
<text x="154.2" y="104.3" transform="rotate(-90 154.2 104.3)">9</text>
<text x="18.4" y="109.5" transform="rotate(-90 18.4 109.5)">2</text>
<text x="115.8" y="113.3">3D3V_CK505</text>
<text x="18.4" y="117.7" transform="rotate(-90 18.4 117.7)">1</text>
<text x="119" y="117.9" transform="rotate(-90 119 117.9)">2</text>
<text x="172.3" y="124">1</text>
<text x="177.2" y="124">2</text>
<text x="18.4" y="126.2" transform="rotate(-90 18.4 126.2)">2</text>
<text x="119" y="126.1" transform="rotate(-90 119 126.1)">1</text>
<text x="181" y="126.2" transform="rotate(-90 181 126.2)">1</text>
<text x="18.4" y="134.5" transform="rotate(-90 18.4 134.5)">1</text>
<text x="119" y="136.3" transform="rotate(-90 119 136.3)">D</text>
<text x="172.3" y="134.1">1</text>
<text x="177.2" y="134.1">2</text>
<text x="181" y="132.8" transform="rotate(-90 181 132.8)">2</text>
<text x="111.6" y="142.5">G</text>
<text x="119" y="148" transform="rotate(-90 119 148)">S</text>
<text x="216.7" y="185.6">Title</text>
<text x="216.7" y="190.6">Size</text>
<text x="223.5" y="190.6">Document Number</text>
<text x="272.1" y="190.6">Rev</text>
<text x="216.7" y="195.7">Date:</text>
<text x="218.4" y="192.3">A3</text>
<text x="223.5" y="195.7">Monday, January 18, 2010</text>
<text x="250.3" y="195.7">Sheet</text>
<text x="258.7" y="195.7">3</text>
<text x="263.7" y="195.7">of</text>
<text x="268.7" y="195.7">48</text>
<text x="273.8" y="192.3">1</text>
</g>
<g font-size="1.5" fill="#000080">
<text x="114" y="28.2">R159</text>
<text x="114" y="29.8">0R3J-0-U-GP</text>
<text x="127.3" y="33.2">R154</text>
<text x="127.3" y="34.7">0R3J-0-U-GP</text>
<text x="10.1" y="39.9">0R0603-PAD-1-GP</text>
<text x="16.8" y="38.2">R134</text>
<text x="26.8" y="41.6">C140</text>
<text x="35.2" y="41.6">C124</text>
<text x="43.6" y="41.6">C137</text>
<text x="52" y="41.6">C159</text>
<text x="62" y="41.6">C123</text>
<text x="184.4" y="38.2">0R0603-PAD-1-GP</text>
<text x="191.1" y="36.6">R165</text>
<text x="206.2" y="39.9">C199</text>
<text x="206.8" y="41.9" transform="rotate(90 206.8 41.9)">SC10U10V5ZY-1GP</text>
<text x="216.2" y="39.9">C198</text>
<text x="216.9" y="41.9" transform="rotate(90 216.9 41.9)">SC10U10V5ZY-1GP</text>
<text x="224.6" y="39.9">C174</text>
<text x="225.3" y="41.9" transform="rotate(90 225.3 41.9)">SCD1U16V2ZY-2GP</text>
<text x="239.7" y="39.9">C191</text>
<text x="240.2" y="41.7" transform="rotate(90 240.2 41.7)">SC47P50V2JN-3GP</text>
<text x="27.4" y="43.6" transform="rotate(90 27.4 43.6)">SC10U10V5ZY-1GP</text>
<text x="37.5" y="43.6" transform="rotate(90 37.5 43.6)">SCD1U16V2ZY-2GP</text>
<text x="45.9" y="43.6" transform="rotate(90 45.9 43.6)">SCD1U16V2ZY-2GP</text>
<text x="54.3" y="43.6" transform="rotate(90 54.3 43.6)">SCD1U16V2ZY-2GP</text>
<text x="62.7" y="43.6" transform="rotate(90 62.7 43.6)">SC47P50V2JN-3GP</text>
<text x="77.1" y="43.3">C190</text>
<text x="79.4" y="45.3" transform="rotate(90 79.4 45.3)">SCD1U16V2ZY-2GP</text>
<text x="85.5" y="43.3">C125</text>
<text x="87.8" y="45.3" transform="rotate(90 87.8 45.3)">SCD1U16V2ZY-2GP</text>
<text x="120.7" y="56.7">U1</text>
<text x="196.1" y="70.1">TP18</text>
<text x="196.1" y="71.8">TP19</text>
<text x="209.2" y="74.3">R150</text>
<text x="197.8" y="78.5">TP31</text>
<text x="202.9" y="78.5">10KR2J-3-GP</text>
<text x="211.2" y="80.1">R138</text>
<text x="226.3" y="80.1">33R2J-2-GP</text>
<text x="197.8" y="88.5">TP26</text>
<text x="236.2" y="86.9">C132</text>
<text x="236.2" y="88.3">SC10P50V2JN-4GP</text>
<text x="119" y="103.6">SLG8SP585VTR-GP</text>
<text x="21.1" y="112">R142</text>
<text x="21.1" y="114">2K2R2J-2-GP</text>
<text x="172.7" y="118.7">C165</text>
<text x="121.7" y="123.4">R156</text>
<text x="121.7" y="121.4">10KR2J-3-GP</text>
<text x="171" y="120.4">SC12P50V2JN-3GP</text>
<text x="21.1" y="128.8">R139</text>
<text x="21.1" y="130.8">10KR2J-3-GP</text>
<text x="184.4" y="127.1">X4</text>
<text x="184.4" y="128.8">X-14D3181MHZ-GP</text>
<text x="172.7" y="137.2">C178</text>
<text x="122.4" y="138.8">Q14</text>
<text x="122.4" y="143.8">2N7002A-7-GP</text>
<text x="169.3" y="138.8">SC15P50V2JN-2-GP</text>
</g>
<g font-size="1.5" fill="#004080">
<text x="134.8" y="65.1" transform="rotate(-90 134.8 65.1)">VDD_CPU</text>
<text x="138.2" y="65.1" transform="rotate(-90 138.2 65.1)">VDD_SRC</text>
<text x="141.5" y="64.9" transform="rotate(-90 141.5 64.9)">VDD_REF</text>
<text x="144.9" y="65.1" transform="rotate(-90 144.9 65.1)">VDD_DOT</text>
<text x="148.3" y="63.6" transform="rotate(-90 148.3 63.6)">VDD_27</text>
<text x="121.5" y="71.1">DOT_96#</text>
<text x="151.6" y="67.6" transform="rotate(-90 151.6 67.6)">VDD_SRC_IO</text>
<text x="154.9" y="67.6" transform="rotate(-90 154.9 67.6)">VDD_CPU_IO</text>
<text x="161.8" y="71.1">27MHZ</text>
<text x="121.5" y="72.8">DOT_96</text>
<text x="121.5" y="77.9">SRC_2</text>
<text x="121.5" y="76.2">SRC_2#</text>
<text x="157.8" y="77.9">CPU_STOP#</text>
<text x="159" y="72.8">27MHZ_SS</text>
<text x="121.5" y="82.8">SRC_1/SATA</text>
<text x="121.5" y="81.2">SRC_1/SATA#</text>
<text x="154.7" y="81.2">REF_0/CPU_SEL</text>
<text x="155.4" y="79.5">CKPWRGD/PD#</text>
<text x="121.5" y="86.2">CPU_0#</text>
<text x="121.5" y="87.9">CPU_0</text>
<text x="159.1" y="87.9">XTAL_OUT</text>
<text x="160.8" y="86.2">XTAL_IN</text>
<text x="121.5" y="91.2">CPU_1#</text>
<text x="121.5" y="92.9">CPU_1</text>
<text x="163.7" y="91.2">SDA</text>
<text x="163.8" y="92.9">SCL</text>
<text x="134.8" y="101.4" transform="rotate(-90 134.8 101.4)">GND</text>
<text x="138.2" y="101.4" transform="rotate(-90 138.2 101.4)">VSS_REF</text>
<text x="141.5" y="101.4" transform="rotate(-90 141.5 101.4)">VSS_CPU</text>
<text x="144.9" y="101.4" transform="rotate(-90 144.9 101.4)">VSS_SRC</text>
<text x="148.3" y="101.4" transform="rotate(-90 148.3 101.4)">VSS_DOT</text>
<text x="151.6" y="101.4" transform="rotate(-90 151.6 101.4)">VSS_27</text>
<text x="154.9" y="101.4" transform="rotate(-90 154.9 101.4)">VSS_SATA</text>
</g>
<g font-size="1.5" fill="#f00">
<text x="42.4" y="70.7">15</text>
<text x="45.1" y="70.7">DREFCLK#</text>
<text x="176.4" y="71.8">TP_27MSS</text>
<text x="176.4" y="70.1">TP_27M</text>
<text x="41.4" y="75.8">15</text>
<text x="42.4" y="77.5">15</text>
<text x="43.4" y="72.4">15</text>
<text x="44.1" y="75.8">CLKIN_DMI#</text>
<text x="45.1" y="77.5">CLKIN_DMI</text>
<text x="46.1" y="72.4">DREFCLK</text>
<text x="176.4" y="76.8">CPU_STOP#</text>
<text x="37.5" y="80.8">15</text>
<text x="38.6" y="82.5">15</text>
<text x="40.2" y="80.8">CLK_PCIE_SATA#</text>
<text x="41.2" y="82.5">CLK_PCIE_SATA</text>
<text x="176.4" y="80.1">REF_0/CPU_SEL</text>
<text x="176.4" y="78.4">CK_PWRGD</text>
<text x="248.3" y="80.8">CLK_ICH14</text>
<text x="257.7" y="80.8">15</text>
<text x="37.7" y="85.9">15</text>
<text x="38.7" y="87.5">15</text>
<text x="40.4" y="85.9">CLK_CPU_BCLK#</text>
<text x="41.4" y="87.5">CLK_CPU_BCLK</text>
<text x="176.4" y="85.2">GEN_XTAL_IN</text>
<text x="176.4" y="86.8">GEN_XTAL_OUT</text>
<text x="199.1" y="92.5">PCH_SMBCLK</text>
<text x="199.8" y="90.9">PCH_SMBDATA</text>
<text x="210.6" y="92.5">12,13,15</text>
<text x="212.2" y="90.9">12,13,15</text>
<text x="23.8" y="122">REF_0/CPU_SEL</text>
<text x="186.4" y="123.7">GEN_XTAL_IN</text>
<text x="123.1" y="128.7">CK_PWRGD</text>
<text x="186.4" y="133.8">GEN_XTAL_OUT</text>
<text x="87.8" y="143.2">37</text>
<text x="90.5" y="143.2">VR_CLKEN#</text>
</g>
<g font-size="1.3">
<text x="246.9" y="180.4">21F,88,Sec.1,Hsin Tai Wu Rd.,Hsichih,</text>
<text x="246.9" y="182.1">Taipei Hsien 221, Taiwan, R.O.C</text>
</g>
</svg>
